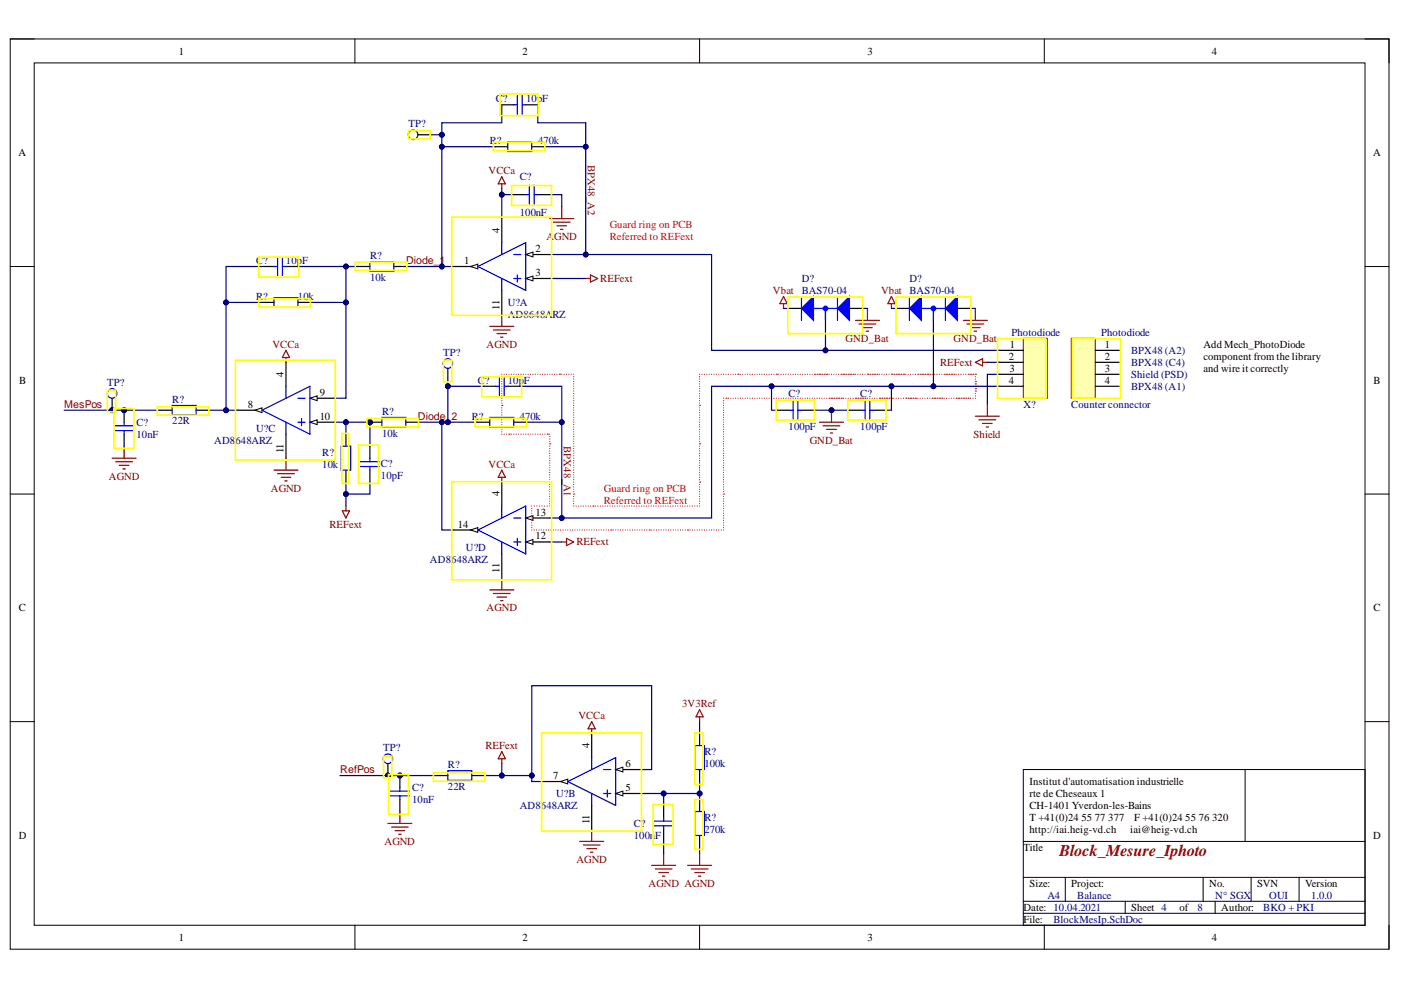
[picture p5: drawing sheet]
<svg xmlns="http://www.w3.org/2000/svg" width="297mm" height="210mm" viewBox="0 0 297 210" stroke-linecap="round" stroke-linejoin="round" font-family="sans-serif">
<path d="M2.2 8.3h292.3v193h-292.3z" fill="none" stroke="#000" stroke-width=".21"/>
<path d="M7.3 13.3h282.1v182.9h-282.1z" fill-rule="evenodd" fill="#fff"/>
<g fill="none" stroke="#000" stroke-width=".21">
<path d="M2.2 8.3h5.1M7.3 13.3h282.1v182.9h-282.1zM75.2 8.3v5M148.3 8.3v5M221.4 8.3v5M289.4 8.3h5.1v5M2.2 56.5h5.1M289.4 56.5h5.1M2.2 104.8h5.1M289.4 104.8h5.1M2.2 153h5.1M289.4 153h5.1"/>
<path d="M217 163.2h72.4v33h-72.4zM217 178.4h72.4M264 163.2v15.2M75.3 196.2v5.1M148.3 196.2v5.1M217 193.6h72.4M217 191.1h72.4M217 186h72.4M221.4 196.2v5.1M225.9 186v5.1M238.6 191.1v2.5M255.1 186v5.1"/>
<path d="M257.6 191.1v2.5M265.3 186v5.1M275.4 186v5.1M294.5 196.2v5.1"/>
</g>
<g fill="none" stroke="#800000" stroke-width=".26">
<path d="M124.2 59h1M125.2 58.3l1.5 .7-1.5 .8zM23.8 97.1h5.1M24.5 97.9h3.6M25.3 98.7h2M26.1 99.4h.5M26.3 94.6v2.5M72.6 108.3h1.5l-.8 1.5zM73.3 107.3v1M119.1 114.9h1M120.1 114.2l1.5 .7-1.5 .8zM148.3 152v1"/>
<path d="M148.3 150.5l.8 1.5h-1.5zM82.2 174.6h5.1M83 175.4h3.6M83.8 176.1h2M84.5 176.9h.5M84.8 172.1v2.5M138.2 183.5h5.1M138.9 184.2h3.6M139.7 185h2M140.5 185.8h.5M140.7 180.9v2.6M145.8 183.5h5.1"/>
<path d="M146.6 184.2h3.5M147.3 185h2.1M148.1 185.8h.5M148.3 180.9v2.6"/>
</g>
<g fill="none" stroke="#000" stroke-width=".26">
<path d="M106.4 22.2h2.5M111.5 22.2h2.5M55.5 56.5h2.6M60.6 56.5h2.6M75.9 56.5h2.5M83.5 56.5h2.5M108.9 41.3h2.6M114 41.3h2.6M55.5 64.1h2.6M63.2 64.1h2.5M26.3 92.1v2.5M33.9 87h2.6"/>
<path d="M41.6 87h2.5M78.4 94.6v2.5M78.4 99.7v2.5M102.6 81.9h2.5M107.7 81.9h2.5M84.8 169.5v2.5M92.4 164.4h2.5M100 164.4h2.6M140.7 170.8v2.5M140.7 175.9v2.5"/>
</g>
<g fill="none" stroke="#00f" stroke-width=".26">
<path d="M108.9 22.2h.8M109.7 20.2v4.1M110.7 20.2v4.1M110.7 22.2h.8M112.2 39.2v4.1M113.2 39.2v4.1M58.1 56.5h.8M58.9 54.5v4M59.9 54.5v4M59.9 56.5h.7M78.4 55.5h5.1v2h-5.1zM111.5 41.3h.7"/>
<path d="M113.2 41.3h.8M58.1 63.1h5.1v2h-5.1zM105.9 79.9v4M106.9 79.9v4M24.3 90.3h4.1M24.3 91.3h4.1M26.3 89.5v.8M26.3 91.3v.8M36.5 86h5.1v2h-5.1zM76.4 97.9h4.1M76.4 98.9h4.1M78.4 97.1v.8"/>
<path d="M78.4 98.9v.8M105.1 81.9h.8M106.9 81.9h.8M82.7 167.7h4.1M82.7 168.7h4.1M84.8 168.7v.8M94.9 163.4h5.1v2h-5.1zM138.7 174.1h4M138.7 175.1h4M140.7 173.3v.8M140.7 175.1v.8"/>
<circle cx="23.8" cy="83.4" r="1.02"/>
<circle cx="82.2" cy="160.9" r="1.02"/>
</g>
<circle cx="78.4" cy="89.5" r=".51" fill="#000080"/>
<circle cx="78.4" cy="89.5" r=".51" fill="none" stroke="#000080" stroke-width=".21"/>
<path d="M78.4 89.5h2.6M86 89.5h2.6" fill="none" stroke="#000" stroke-width=".26"/>
<circle cx="78.4" cy="89.5" r=".51" fill="#000080"/>
<circle cx="78.4" cy="89.5" r=".51" fill="none" stroke="#000080" stroke-width=".21"/>
<g fill="none" stroke="#00f" stroke-width=".26">
<path d="M107.7 30.1h5v2h-5zM72.3 94.6h2.1v5.1h-2.1zM81 88.5h5v2h-5zM103.8 88.5h5.1v2h-5.1zM147.3 158.1h2v5.1h-2zM147.3 172.1h2.1v5h-2.1z"/>
<circle cx="87.6" cy="28.6" r="1.02"/>
<circle cx="94.9" cy="77.1" r="1.02"/>
</g>
<g fill="none" stroke="#000" stroke-width=".26">
<path d="M88.6 28.6h2.5M105.1 31.1h2.6M112.7 31.1h2.6M96.2 56.5h5.1M94.9 78.1v2.5M73.3 92.1v2.5M73.3 99.7v2.5M101.3 89.5h2.5M108.9 89.5h2.6M148.3 155.5v2.6M148.3 163.2v2.5M148.3 169.5v2.5"/>
<path d="M148.3 177.1v2.6"/>
</g>
<path d="M99.8 56.5l1.5-.5v1z" fill="#f8fcff"/>
<path d="M99.8 56.5l1.5-.5v1z" fill="none" stroke="#000" stroke-width=".21"/>
<path d="M111.5 54h5.1" fill="none" stroke="#000" stroke-width=".26"/>
<path d="M111.5 54l1.5-.5v1z" fill="#f8fcff"/>
<path d="M111.5 54l1.5-.5v1z" fill="none" stroke="#000" stroke-width=".21"/>
<path d="M111.5 59h5.1" fill="none" stroke="#000" stroke-width=".26"/>
<path d="M111.5 59l1.5-.5v1.1z" fill="#f8fcff"/>
<path d="M111.5 59l1.5-.5v1.1z" fill="none" stroke="#000" stroke-width=".21"/>
<path d="M101.3 56.5l10.2-5.1v10.2zM106.4 51.4v2.6M106.4 59v2.6M108.9 54h1.6M108.9 59h1.6M109.7 58.3v1.5" fill="none" stroke="#00f" stroke-width=".26"/>
<path d="M106.4 46.3v5.1M106.4 61.6v5.1M65.7 84.4h5.1" fill="none" stroke="#000" stroke-width=".26"/>
<path d="M106.4 37.5l.7 1.5h-1.5zM106.4 39v1M116.6 46.3h5M117.3 47.1h3.6M118.1 47.9h2M118.8 48.6h.6M119.1 43.8v2.5M103.8 69.2h5.1M104.6 70h3.6M105.4 70.7h2M106.1 71.5h.5M106.4 66.7v2.5" fill="none" stroke="#800000" stroke-width=".26"/>
<path d="M65.7 84.4l1.5-.5v1z" fill="#f8fcff"/>
<path d="M65.7 84.4l1.5-.5v1z" fill="none" stroke="#000" stroke-width=".21"/>
<path d="M65.7 89.5h5.1" fill="none" stroke="#000" stroke-width=".26"/>
<path d="M65.7 89.5l1.5-.5v1z" fill="#f8fcff"/>
<path d="M65.7 89.5l1.5-.5v1z" fill="none" stroke="#000" stroke-width=".21"/>
<path d="M50.5 87h5" fill="none" stroke="#000" stroke-width=".26"/>
<path d="M54 87l1.5-.5v1z" fill="#f8fcff"/>
<path d="M54 87l1.5-.5v1z" fill="none" stroke="#000" stroke-width=".21"/>
<path d="M55.5 87l10.2-5.1v10.2zM60.6 81.9v2.5M60.6 89.5v2.6M63.2 84.4h1.5M63.2 89.5h1.5M63.9 88.8v1.5" fill="none" stroke="#00f" stroke-width=".26"/>
<path d="M60.6 76.8v5.1M60.6 92.1v5M96.2 112.4h5.1" fill="none" stroke="#000" stroke-width=".26"/>
<path d="M60.6 74.3l.8 1.5h-1.5zM60.6 75.8v1M58.1 99.7h5.1M60.6 97.1v2.6M58.9 100.4h3.5M59.6 101.2h2M60.4 102h.5" fill="none" stroke="#800000" stroke-width=".26"/>
<path d="M99.8 112.4l1.5-.5v1z" fill="#f8fcff"/>
<path d="M99.8 112.4l1.5-.5v1z" fill="none" stroke="#000" stroke-width=".21"/>
<path d="M111.5 114.9h5.1" fill="none" stroke="#000" stroke-width=".26"/>
<path d="M111.5 114.9l1.5-.5v1z" fill="#f8fcff"/>
<path d="M111.5 114.9l1.5-.5v1z" fill="none" stroke="#000" stroke-width=".21"/>
<path d="M106.4 102.2v5.1M106.4 117.5v5M111.5 109.8h5.1M115.3 165.7h5.1" fill="none" stroke="#000" stroke-width=".26"/>
<path d="M101.3 112.4l10.2-5.1v10.2zM106.4 107.3v2.5M106.4 114.9v2.6M108.9 109.8h1.6M108.9 114.9h1.6M109.7 114.2v1.5" fill="none" stroke="#00f" stroke-width=".26"/>
<path d="M106.4 99.7l.7 1.5h-1.5zM106.4 101.2v1M103.8 125.1h5.1M104.6 125.8h3.6M105.4 126.6h2M106.1 127.4h.5M106.4 122.5v2.6" fill="none" stroke="#800000" stroke-width=".26"/>
<path d="M118.8 165.7l1.6-.5v1z" fill="#f8fcff"/>
<path d="M118.8 165.7l1.6-.5v1z" fill="none" stroke="#000" stroke-width=".21"/>
<path d="M130.5 168.2h5.1" fill="none" stroke="#000" stroke-width=".26"/>
<path d="M130.5 168.2l1.6-.5v1z" fill="#f8fcff"/>
<path d="M130.5 168.2l1.6-.5v1z" fill="none" stroke="#000" stroke-width=".21"/>
<path d="M130.5 163.2h5.1" fill="none" stroke="#000" stroke-width=".26"/>
<path d="M130.5 163.2l1.6-.5v1z" fill="#f8fcff"/>
<path d="M130.5 163.2l1.6-.5v1z" fill="none" stroke="#000" stroke-width=".21"/>
<path d="M120.4 165.7l10.1-5.1v10.2zM125.5 160.6v2.6M125.5 168.2v2.6M128 163.2h1.5M128 168.2h1.5M128.8 167.5v1.5" fill="none" stroke="#00f" stroke-width=".26"/>
<path d="M125.5 155.5v5.1M125.5 170.8v5.1" fill="none" stroke="#000" stroke-width=".26"/>
<g fill="none" stroke="#800000" stroke-width=".26">
<path d="M173.7 89.5h5.1M174.5 90.3h3.6M175.3 91h2M176 91.8h.5M176.3 87v2.5M206.8 88.2h5.1M207.6 89h3.5M208.3 89.8h2.1M209.1 90.5h.5M209.3 85.7v2.5M106.4 159.4l.7 1.5h-1.5zM125.5 153l.7 1.5h-1.5z"/>
<path d="M125.5 154.5v1M106.4 160.9v1M122.9 178.4h5.1M123.7 179.2h3.5M124.4 179.9h2.1M125.5 175.9v2.5M125.2 180.7h.5"/>
</g>
<g fill="none" stroke="#f00" stroke-width=".26">
<path d="M106.4 79.4h.1M106.4 79.9h.1M106.9 79.4h.1M107.4 79.4h.1M107.9 79.4h.1M108.4 79.4h.1M108.9 79.4h.1M109.4 79.4h.1M109.9 79.4h.1M110.4 79.4h.1M111 79.4h.1M111.5 79.4h.1"/>
<path d="M112 79.4h.1M112.5 79.4h.1M113 79.4h.1M113.5 79.4h.1M114 79.4h.1M114.5 79.4h.1M115 79.4h.1M115.5 79.4h.1M116 79.4h.1M116.6 79.4h.1M117.1 79.4h.1M117.6 79.4h.1"/>
<path d="M118.1 79.4h.1M118.6 79.4h.1M119.1 79.4h.1M119.6 79.4h.1M120.1 79.4h.1M120.6 79.4h.1M121.1 79.4h.1M121.6 79.4h.1M121.6 79.9h.1M148.3 79.4h.1M148.3 79.9h.1M148.8 79.4h.1"/>
<path d="M149.3 79.4h.1M149.8 79.4h.1M150.4 79.4h.1M150.9 79.4h.1M151.4 79.4h.1M151.9 79.4h.1M152.4 79.4h.1M152.9 79.4h.1M153.4 79.4h.1M153.9 79.4h.1M154.4 79.4h.1M154.9 79.4h.1"/>
<path d="M155.4 79.4h.1M155.9 79.4h.1M156.5 79.4h.1M157 79.4h.1M157.5 79.4h.1M158 79.4h.1M158.5 79.4h.1M159 79.4h.1M159.5 79.4h.1M160 79.4h.1M160.5 79.4h.1M161 79.4h.1"/>
<path d="M161.5 79.4h.1M162.1 79.4h.1M162.6 79.4h.1M163.1 79.4h.1M163.6 79.4h.1M164.1 79.4h.1M164.6 79.4h.1M165.1 79.4h.1M165.6 79.4h.1M166.1 79.4h.1M166.6 79.4h.1M167.1 79.4h.1"/>
<path d="M167.6 79.4h.1M168.2 79.4h.1M168.7 79.4h.1M169.2 79.4h.1M169.7 79.4h.1M170.2 79.4h.1M170.7 79.4h.1M171.2 79.4h.1M171.7 79.4h.1M172.2 79.4h.1M172.7 79.4h.1M173.2 79.4h.1"/>
<path d="M173.7 79.4h.1M174.3 79.4h.1M174.8 79.4h.1M175.3 79.4h.1M175.8 79.4h.1M176.3 79.4h.1M176.8 79.4h.1M177.3 79.4h.1M177.8 79.4h.1M178.3 79.4h.1M178.8 79.4h.1M179.3 79.4h.1"/>
<path d="M179.8 79.4h.1M180.4 79.4h.1M180.9 79.4h.1M181.4 79.4h.1M181.9 79.4h.1M182.4 79.4h.1M182.9 79.4h.1M183.4 79.4h.1M183.9 79.4h.1M184.4 79.4h.1M184.9 79.4h.1M185.4 79.4h.1"/>
<path d="M185.9 79.4h.1M186.5 79.4h.1M187 79.4h.1M187.5 79.4h.1M188 79.4h.1M188.5 79.4h.1M189 79.4h.1M189.5 79.4h.1M190 79.4h.1M190.5 79.4h.1M191 79.4h.1M191.5 79.4h.1"/>
<path d="M192 79.4h.1M192.6 79.4h.1M193.1 79.4h.1M193.6 79.4h.1M194.1 79.4h.1M194.6 79.4h.1M195.1 79.4h.1M195.6 79.4h.1M196.1 79.4h.1M196.6 79.4h.1M197.1 79.4h.1M197.6 79.4h.1"/>
<path d="M198.1 79.4h.1M198.7 79.4h.1M199.2 79.4h.1M199.7 79.4h.1M200.2 79.4h.1M200.7 79.4h.1M201.2 79.4h.1M201.7 79.4h.1M202.2 79.4h.1M202.7 79.4h.1M203.2 79.4h.1M203.7 79.4h.1"/>
<path d="M204.2 79.4h.1M204.8 79.4h.1M205.3 79.4h.1M205.8 79.4h.1M206.3 79.4h.1M206.8 79.4h.1M206.8 79.9h.1M106.4 86h.1M106.4 80.4h.1M106.4 80.9h.1M106.4 81.4h.1M106.4 81.9h.1"/>
<path d="M106.4 82.4h.1M106.4 82.9h.1M106.4 83.4h.1M106.4 83.9h.1M106.4 84.4h.1M106.4 84.9v.1M106.4 85.5h.1M106.4 86.5h.1M106.4 87h.1M106.4 87.5h.1M106.4 88h.1M106.4 88.5h.1"/>
<path d="M106.4 89h.1M106.4 89.5h.1M106.4 90h.1M106.4 90.5h.1M106.4 91h.1M106.4 91.6h.1M106.4 92.1h.1M106.9 92.1h.1M107.4 92.1h.1M107.9 92.1h.1M108.4 92.1h.1M108.9 92.1h.1"/>
<path d="M109.4 92.1h.1M109.9 92.1h.1M110.5 92.1h.1M111 92.1h.1M111.5 92.1h.1M112 92.1h.1M112.5 92.1h.1M113 92.1h.1M113.5 92.1h.1M114 92.1h.1M114.5 92.1h.1M115 92.1h.1"/>
<path d="M115.5 92.1h.1M116 92.1h.1M116.6 92.1h.1M121.6 80.4h.1M121.6 80.9h.1M121.6 81.4h.1M121.6 81.9h.1M121.6 82.4h.1M121.6 82.9h.1M121.6 83.4h.1M121.6 83.9h.1M121.6 84.4h.1"/>
<path d="M121.6 84.9h.1M121.6 85.4v.1M121.6 86h.1M121.6 86.5h.1M121.6 87h.1M121.6 87.5h.1M121.6 88h.1M121.6 88.5h.1M121.6 89h.1M121.6 89.5h.1M121.6 90h.1M121.6 90.5h.1"/>
<path d="M121.6 91h.1M121.6 91.5v.1M121.6 92.1h.1M148.3 86h.1M148.3 94.1h.1M148.3 80.4h.1M148.3 80.9h.1M148.3 81.4h.1M148.3 81.9h.1M148.3 82.4h.1M148.3 82.9h.1M148.3 83.4h.1"/>
<path d="M148.3 83.9h.1M148.3 84.4h.1M148.3 84.9v.1M148.3 85.5h.1M148.3 86.5h.1M148.3 87h.1M148.3 87.5h.1M148.3 88h.1M148.3 88.5h.1M148.3 89h.1M148.3 89.5h.1M148.3 90h.1"/>
<path d="M148.3 90.5h.1M148.3 91h.1M148.3 91.6h.1M148.3 92.1h.1M148.3 92.6h.1M148.3 93.1h.1M148.3 93.6h.1M148.3 94.6h.1M148.3 95.1h.1M148.3 95.6h.1M148.3 96.1h.1M148.3 96.6h.1"/>
<path d="M148.3 97.1h.1M148.3 97.6v.1M148.3 98.2h.1M148.3 98.7h.1M148.3 99.2h.1M148.3 99.7h.1M153.4 84.9h.1M153.4 85.4v.1M153.4 86h.1M153.4 86.5h.1M153.4 87h.1M153.4 87.5h.1"/>
<path d="M153.4 88h.1M153.4 88.5h.1M153.4 89h.1M153.4 89.5h.1M153.4 90h.1M153.4 90.5h.1M153.4 91h.1M153.4 91.5v.1M153.4 92.1h.1M153.4 92.6h.1M153.4 93.1h.1M153.4 93.6h.1"/>
<path d="M153.4 94.1h.1M153.4 94.6h.1M153.4 95.1h.1M153.4 95.6h.1M153.4 96.1h.1M153.4 96.6h.1M153.4 97.1h.1M153.4 97.6h.1M153.4 98.1v.1M153.4 98.7h.1M153.4 99.2h.1M153.4 99.7h.1"/>
<path d="M153.4 84.4h.1M153.9 84.4h.1M154.4 84.4h.1M154.9 84.4h.1M155.4 84.4h.1M156 84.4h.1M156.5 84.4h.1M157 84.4h.1M157.5 84.4h.1M158 84.4h.1M158.5 84.4h.1M159 84.4h.1"/>
<path d="M159.5 84.4h.1M160 84.4h.1M160.5 84.4h.1M161 84.4h.1M161.5 84.4h.1M162.1 84.4h.1M162.6 84.4h.1M163.1 84.4h.1M163.6 84.4h.1M164.1 84.4h.1M164.6 84.4h.1M165.1 84.4h.1"/>
<path d="M165.6 84.4h.1M166.1 84.4h.1M166.6 84.4h.1M167.1 84.4h.1M167.6 84.4h.1M168.2 84.4h.1M168.7 84.4h.1M169.2 84.4h.1M169.7 84.4h.1M170.2 84.4h.1M170.7 84.4h.1M171.2 84.4h.1"/>
<path d="M171.7 84.4h.1M172.2 84.4h.1M172.7 84.4h.1M173.2 84.4h.1M173.7 84.4h.1M174.3 84.4h.1M174.8 84.4h.1M175.3 84.4h.1M175.8 84.4h.1M176.3 84.4h.1M176.8 84.4h.1M177.3 84.4h.1"/>
<path d="M177.8 84.4h.1M178.3 84.4h.1M178.8 84.4h.1M179.3 84.4h.1M179.8 84.4h.1M180.4 84.4h.1M180.9 84.4h.1M181.4 84.4h.1M185.4 84.4h.1M185.9 84.4h.1M186.5 84.4h.1M187 84.4h.1"/>
<path d="M187.5 84.4h.1M188 84.4h.1M188.5 84.4h.1M189 84.4h.1M189.5 84.4h.1M190 84.4h.1M190.5 84.4h.1M191 84.4h.1M191.5 84.4h.1M192.1 84.4h.1M192.6 84.4h.1M193.1 84.4h.1"/>
<path d="M193.6 84.4h.1M194.1 84.4h.1M194.6 84.4h.1M195.1 84.4h.1M195.6 84.4h.1M196.1 84.4h.1M196.6 84.4h.1M197.1 84.4h.1M197.6 84.4h.1M198.2 84.4h.1M198.7 84.4h.1M199.2 84.4h.1"/>
<path d="M199.7 84.4h.1M200.2 84.4h.1M200.7 84.4h.1M201.2 84.4h.1M201.7 84.4h.1M202.2 84.4h.1M202.7 84.4h.1M203.2 84.4h.1M203.7 84.4h.1M204.3 84.4h.1M204.8 84.4h.1M205.3 84.4h.1"/>
<path d="M205.8 84.4h.1M206.3 84.4h.1M206.8 82.9h.1M206.8 82.4h.1M206.8 81.9h.1M206.8 81.4h.1M206.8 80.9h.1M206.8 80.4h.1M206.8 83.4h.1M206.8 83.9h.1M206.8 84.4h.1M112.7 112.4h.1"/>
<path d="M112.7 107.3h.1M112.7 107.8h.1M112.7 108.3h.1M112.7 108.8h.1M112.7 110.9h.1M112.7 111.4h.1M112.7 111.9h.1M113.2 112.4h.1M113.3 107.3h.1M113.8 112.4h.1M113.8 107.3h.1M114.3 112.4h.1"/>
<path d="M114.4 107.3h.1M114.8 112.4h.1M114.9 107.3h.1M115.3 112.4h.1M115.5 107.3h.1M115.8 112.4h.1M116 107.3h.1M116.3 112.4h.1M116.6 107.3h.1M116.6 103.2h.1M116.6 103.7h.1M116.6 104.2v.1"/>
<path d="M116.6 104.8h.1M116.6 105.3h.1M116.6 105.8h.1M116.6 106.3h.1M116.6 106.8h.1M116.8 112.4h.1M117.3 112.4h.1M117.8 112.4h.1M118.3 112.4h.1M118.8 112.4h.1M119.4 112.4h.1M119.9 112.4h.1"/>
<path d="M120.4 112.4h.1M120.9 112.4h.1M121.4 112.4h.1M121.6 104.8h.1M121.6 103.2h.1M121.6 103.7h.1M121.6 104.2h.1M121.6 105.3h.1M121.6 105.8h.1M121.6 106.3h.1M121.6 106.8h.1M121.6 107.3h.1"/>
<path d="M121.9 112.4h.1M122.1 107.3h.1M122.4 112.4h.1M122.7 107.3h.1M122.9 112.4h.1M123.2 107.3h.1M123.4 112.4h.1M123.7 107.3h.1M123.9 112.4h.1M124.2 107.3h.1M124.4 112.4h.1M124.7 107.3h.1"/>
<path d="M124.9 112.4h.1M125.2 107.3h.1M125.5 112.4h.1M125.7 107.3h.1M126 112.4h.1M126.3 107.3h.1M126.5 112.4h.1M126.8 107.3h.1M127 112.4h.1M127.3 107.3h.1M127.5 112.4h.1M127.8 107.3h.1"/>
<path d="M128 112.4h.1M128.3 107.3h.1M128.5 112.4h.1M128.8 107.3h.1M129 112.4h.1M129.3 107.3h.1M129.5 112.4h.1M129.8 107.3h.1M130 112.4h.1M130.4 107.3h.1M130.5 112.4h.1M130.9 107.3h.1"/>
<path d="M131 112.4h.1M131.4 107.3h.1M131.6 112.4h.1M131.9 107.3h.1M132.1 112.4h.1M132.4 107.3h.1M132.6 112.4h.1M132.9 107.3h.1M133.1 112.4h.1M133.4 107.3h.1M133.6 112.4h.1M134 107.3h.1"/>
<path d="M134.1 112.4h.1M134.5 107.3h.1M134.6 112.4h.1M135 107.3h.1M135.1 112.4h.1M135.5 107.3h.1M135.6 112.4h.1M136 107.3h.1M136.1 112.4h.1M136.5 107.3h.1M136.6 112.4h.1M137 107.3h.1"/>
<path d="M137.1 112.4h.1M137.5 107.3h.1M137.7 112.4h.1M138.1 107.3h.1M138.2 112.4h.1M138.6 107.3h.1M138.7 112.4h.1M139.1 107.3h.1M139.2 112.4h.1M139.6 107.3h.1M139.7 112.4h.1M140.1 107.3h.1"/>
<path d="M140.2 112.4h.1M140.6 107.3h.1M140.7 112.4h.1M141.1 107.3h.1M141.2 112.4h.1M141.7 107.3h.1M141.7 112.4h.1M142.2 107.3h.1M142.2 112.4h.1M142.7 107.3h.1M142.7 112.4h.1M143.2 107.3h.1"/>
<path d="M143.2 112.4h.1M143.7 107.3h.1M143.8 112.4h.1M144.2 107.3h.1M144.3 112.4h.1M144.7 107.3h.1M144.8 112.4h.1M145.2 107.3h.1M145.3 112.4h.1M145.8 107.3h.1M145.8 112.4h.1M146.3 107.3h.1"/>
<path d="M146.3 112.4h.1M146.8 107.3h.1M146.8 112.4h.1M147.3 107.3h.1M147.3 112.4h.1M147.8 107.3h.1M147.8 112.4h.1M148.3 107.3h.1M148.3 102.2h.1M148.3 112.4h.1M148.3 100.2h.1M148.3 100.7h.1"/>
<path d="M148.3 101.2h.1M148.3 101.7h.1M148.3 102.7h.1M148.3 103.2h.1M148.3 103.7h.1M148.3 104.2v.1M148.3 104.8h.1M148.3 105.3h.1M148.3 105.8h.1M148.3 106.3h.1M148.3 106.8h.1M148.8 112.4h.1"/>
<path d="M149.3 112.4h.1M149.9 112.4h.1M150.4 112.4h.1M150.9 112.4h.1M151.4 112.4h.1M151.9 112.4h.1M152.4 112.4h.1M152.9 112.4h.1M153.4 104.8h.1M153.4 100.2h.1M153.4 100.7h.1M153.4 101.2h.1"/>
<path d="M153.4 101.7h.1M153.4 102.2h.1M153.4 102.7h.1M153.4 103.2h.1M153.4 103.7h.1M153.4 104.2h.1M153.4 105.3h.1M153.4 105.8h.1M153.4 106.3h.1M153.4 106.8h.1M153.4 107.3h.1M153.4 107.8h.1"/>
<path d="M153.4 108.3h.1M153.4 108.8h.1M153.4 109.3h.1M153.4 109.8h.1M153.4 110.3h.1M153.4 110.8v.1M153.4 111.4h.1M153.4 111.9h.1M153.4 112.4h.1"/>
</g>
<circle cx="176.3" cy="87" r=".51" fill="#000080"/>
<circle cx="176.3" cy="87" r=".51" fill="none" stroke="#000080" stroke-width=".21"/>
<path d="M175 67.9v2.6M180.1 65.4h2.5M164.9 87h2.5M169.9 87h2.6M180.1 87h2.5M185.2 87h2.5" fill="none" stroke="#000" stroke-width=".26"/>
<path d="M167.4 87h.8M168.2 84.9v4.1M169.2 84.9v4.1M169.2 87h.7M182.6 87h.8M183.4 85v4M184.4 87h.8M184.4 85v4" fill="none" stroke="#00f" stroke-width=".26"/>
<path d="M177.6 65.4l2.5-2.5v5z" fill="#00f"/>
<path d="M177.6 65.4l2.5-2.5v5zM177.6 62.9v5" fill="none" stroke="#00f" stroke-width=".26"/>
<path d="M167.4 65.4h2.5" fill="none" stroke="#000" stroke-width=".26"/>
<path d="M169.9 65.4l2.6-2.5v5z" fill="#00f"/>
<path d="M169.9 65.4l2.6-2.5v5zM169.9 62.9v5M172.5 65.4h5.1M175 65.4v2.5" fill="none" stroke="#00f" stroke-width=".26"/>
<circle cx="175" cy="65.4" r=".51" fill="#00f"/>
<circle cx="175" cy="65.4" r=".51" fill="none" stroke="#00f" stroke-width=".21"/>
<path d="M166.1 62.9l.8 1.5h-1.5zM166.1 64.4v1M181.4 67.9h5.1M182.1 68.7h3.6M182.9 69.5h2M183.7 70.2h.5M183.9 65.4v2.5" fill="none" stroke="#800000" stroke-width=".26"/>
<path d="M197.9 67.9v2.6M203 65.4h2.5" fill="none" stroke="#000" stroke-width=".26"/>
<path d="M200.4 65.4l2.6-2.5v5z" fill="#00f"/>
<path d="M200.4 65.4l2.6-2.5v5zM200.4 62.9v5" fill="none" stroke="#00f" stroke-width=".26"/>
<path d="M190.3 65.4h2.5" fill="none" stroke="#000" stroke-width=".26"/>
<path d="M192.8 65.4l2.6-2.5v5z" fill="#00f"/>
<path d="M192.8 65.4l2.6-2.5v5zM192.8 62.9v5M195.4 65.4h5M197.9 65.4v2.5" fill="none" stroke="#00f" stroke-width=".26"/>
<circle cx="197.9" cy="65.4" r=".51" fill="#00f"/>
<circle cx="197.9" cy="65.4" r=".51" fill="none" stroke="#00f" stroke-width=".21"/>
<path d="M189 62.9l.8 1.5h-1.6zM189 64.4v1M204.3 67.9h5M205 68.7h3.6M205.8 69.5h2M206.5 70.2h.5M206.8 65.4v2.5M206.8 76.8l1.5-.7v1.5zM208.3 76.8h1" fill="none" stroke="#800000" stroke-width=".26"/>
<path d="M217 71.7h5v12.7h-5z" fill-rule="evenodd" fill="#ffffb0"/>
<path d="M217 71.7h5v12.7h-5z" fill="none" stroke="#800000" stroke-width=".21"/>
<path d="M211.9 76.8h5.1M211.9 79.4h5.1M211.9 74.3h5.1M211.9 81.9h5.1" fill="none" stroke="#000" stroke-width=".26"/>
<path d="M227.1 71.7h5.1v12.7h-5.1z" fill-rule="evenodd" fill="#ffffb0"/>
<path d="M227.1 71.7h5.1v12.7h-5.1z" fill="none" stroke="#800000" stroke-width=".21"/>
<path d="M232.2 76.8h5.1M232.2 79.4h5.1M232.2 74.3h5.1M232.2 81.9h5.1" fill="none" stroke="#000" stroke-width=".26"/>
<path d="M255.1 71.7h25.4v12.7h-25.4z" fill-rule="evenodd" fill="#fff"/>
<path d="M255.1 71.7h25.4v12.7h-25.4z" fill="none" stroke="#fff" stroke-width=".21"/>
<path d="M47.9 64.1h7.6M13.6 87h20.3M72.1 164.4h20.3" fill="none" stroke="#000080" stroke-width=".26"/>
<circle cx="47.9" cy="64.1" r=".51" fill="#000080"/>
<circle cx="47.9" cy="64.1" r=".51" fill="none" stroke="#000080" stroke-width=".21"/>
<path d="M65.7 64.1h7.6" fill="none" stroke="#000080" stroke-width=".26"/>
<circle cx="73.3" cy="64.1" r=".51" fill="#000080"/>
<circle cx="73.3" cy="64.1" r=".51" fill="none" stroke="#000080" stroke-width=".21"/>
<path d="M148.3 153v2.5M140.7 168.2v2.6M140.7 178.4v2.5" fill="none" stroke="#000080" stroke-width=".26"/>
<circle cx="140.7" cy="168.2" r=".51" fill="#000080"/>
<circle cx="140.7" cy="168.2" r=".51" fill="none" stroke="#000080" stroke-width=".21"/>
<path d="M78.4 102.2v2.6h-5.1" fill="none" stroke="#000080" stroke-width=".26"/>
<circle cx="73.3" cy="104.8" r=".51" fill="#000080"/>
<circle cx="73.3" cy="104.8" r=".51" fill="none" stroke="#000080" stroke-width=".21"/>
<path d="M94.9 80.6v1.3" fill="none" stroke="#000080" stroke-width=".26"/>
<circle cx="94.9" cy="81.9" r=".51" fill="#000080"/>
<circle cx="94.9" cy="81.9" r=".51" fill="none" stroke="#000080" stroke-width=".21"/>
<path d="M93.7 31.1h11.4M148.3 179.7v1.2" fill="none" stroke="#000080" stroke-width=".26"/>
<circle cx="93.7" cy="31.1" r=".51" fill="#000080"/>
<circle cx="93.7" cy="31.1" r=".51" fill="none" stroke="#000080" stroke-width=".21"/>
<path d="M88.6 89.5h5.1v22.9h2.5" fill="none" stroke="#000080" stroke-width=".26"/>
<circle cx="93.7" cy="89.5" r=".51" fill="#000080"/>
<circle cx="93.7" cy="89.5" r=".51" fill="none" stroke="#000080" stroke-width=".21"/>
<path d="M94.9 81.9h7.7" fill="none" stroke="#000080" stroke-width=".26"/>
<circle cx="94.9" cy="81.9" r=".51" fill="#000080"/>
<circle cx="94.9" cy="81.9" r=".51" fill="none" stroke="#000080" stroke-width=".21"/>
<path d="M94.9 81.9v7.6" fill="none" stroke="#000080" stroke-width=".26"/>
<circle cx="94.9" cy="81.9" r=".51" fill="#000080"/>
<circle cx="94.9" cy="81.9" r=".51" fill="none" stroke="#000080" stroke-width=".21"/>
<circle cx="94.9" cy="89.5" r=".51" fill="#000080"/>
<circle cx="94.9" cy="89.5" r=".51" fill="none" stroke="#000080" stroke-width=".21"/>
<path d="M106.4 41.3h2.5" fill="none" stroke="#000080" stroke-width=".26"/>
<circle cx="106.4" cy="41.3" r=".51" fill="#000080"/>
<circle cx="106.4" cy="41.3" r=".51" fill="none" stroke="#000080" stroke-width=".21"/>
<path d="M93.7 56.5h2.5M116.6 41.3h2.5v2.5M116.6 59h7.6" fill="none" stroke="#000080" stroke-width=".26"/>
<circle cx="93.7" cy="56.5" r=".51" fill="#000080"/>
<circle cx="93.7" cy="56.5" r=".51" fill="none" stroke="#000080" stroke-width=".21"/>
<path d="M47.9 87h2.6" fill="none" stroke="#000080" stroke-width=".26"/>
<circle cx="47.9" cy="87" r=".51" fill="#000080"/>
<circle cx="47.9" cy="87" r=".51" fill="none" stroke="#000080" stroke-width=".21"/>
<path d="M73.3 92.1v-2.6h5.1v5.1" fill="none" stroke="#000080" stroke-width=".26"/>
<circle cx="78.4" cy="89.5" r=".51" fill="#000080"/>
<circle cx="78.4" cy="89.5" r=".51" fill="none" stroke="#000080" stroke-width=".21"/>
<circle cx="73.3" cy="89.5" r=".51" fill="#000080"/>
<circle cx="73.3" cy="89.5" r=".51" fill="none" stroke="#000080" stroke-width=".21"/>
<path d="M70.8 89.5h2.5" fill="none" stroke="#000080" stroke-width=".26"/>
<circle cx="73.3" cy="89.5" r=".51" fill="#000080"/>
<circle cx="73.3" cy="89.5" r=".51" fill="none" stroke="#000080" stroke-width=".21"/>
<path d="M172.5 87h7.6M116.6 114.9h2.5" fill="none" stroke="#000080" stroke-width=".26"/>
<circle cx="176.3" cy="87" r=".51" fill="#000080"/>
<circle cx="176.3" cy="87" r=".51" fill="none" stroke="#000080" stroke-width=".21"/>
<path d="M166.1 65.4h1.3M182.6 65.4h1.3M189 65.4h1.3M205.5 65.4h1.3M110.2 81.9h8.9v7.6h-7.6" fill="none" stroke="#000080" stroke-width=".26"/>
<circle cx="119.1" cy="89.5" r=".51" fill="#000080"/>
<circle cx="119.1" cy="89.5" r=".51" fill="none" stroke="#000080" stroke-width=".21"/>
<path d="M119.1 89.5v20.3" fill="none" stroke="#000080" stroke-width=".26"/>
<circle cx="119.1" cy="89.5" r=".51" fill="#000080"/>
<circle cx="119.1" cy="89.5" r=".51" fill="none" stroke="#000080" stroke-width=".21"/>
<circle cx="119.1" cy="109.8" r=".51" fill="#000080"/>
<circle cx="119.1" cy="109.8" r=".51" fill="none" stroke="#000080" stroke-width=".21"/>
<path d="M197.9 70.5v11.4" fill="none" stroke="#000080" stroke-width=".26"/>
<circle cx="197.9" cy="81.9" r=".51" fill="#000080"/>
<circle cx="197.9" cy="81.9" r=".51" fill="none" stroke="#000080" stroke-width=".21"/>
<path d="M163.6 81.9h25.4v5.1h-1.3" fill="none" stroke="#000080" stroke-width=".26"/>
<circle cx="163.6" cy="81.9" r=".51" fill="#000080"/>
<circle cx="163.6" cy="81.9" r=".51" fill="none" stroke="#000080" stroke-width=".21"/>
<circle cx="189" cy="81.9" r=".51" fill="#000080"/>
<circle cx="189" cy="81.9" r=".51" fill="none" stroke="#000080" stroke-width=".21"/>
<path d="M175 74.3h36.9M211.9 79.4h-2.6v6.3" fill="none" stroke="#000080" stroke-width=".26"/>
<circle cx="175" cy="74.3" r=".51" fill="#000080"/>
<circle cx="175" cy="74.3" r=".51" fill="none" stroke="#000080" stroke-width=".21"/>
<path d="M124.2 31.1v22.9M209.3 76.8h2.6" fill="none" stroke="#000080" stroke-width=".26"/>
<circle cx="124.2" cy="31.1" r=".51" fill="#000080"/>
<circle cx="124.2" cy="31.1" r=".51" fill="none" stroke="#000080" stroke-width=".21"/>
<circle cx="124.2" cy="54" r=".51" fill="#000080"/>
<circle cx="124.2" cy="54" r=".51" fill="none" stroke="#000080" stroke-width=".21"/>
<path d="M63.2 56.5h12.7" fill="none" stroke="#000080" stroke-width=".26"/>
<circle cx="73.3" cy="56.5" r=".51" fill="#000080"/>
<circle cx="73.3" cy="56.5" r=".51" fill="none" stroke="#000080" stroke-width=".21"/>
<path d="M73.3 56.5v27.9h-2.5" fill="none" stroke="#000080" stroke-width=".26"/>
<circle cx="73.3" cy="64.1" r=".51" fill="#000080"/>
<circle cx="73.3" cy="64.1" r=".51" fill="none" stroke="#000080" stroke-width=".21"/>
<circle cx="73.3" cy="56.5" r=".51" fill="#000080"/>
<circle cx="73.3" cy="56.5" r=".51" fill="none" stroke="#000080" stroke-width=".21"/>
<path d="M91.1 28.6h2.6v27.9h-7.7" fill="none" stroke="#000080" stroke-width=".26"/>
<circle cx="93.7" cy="56.5" r=".51" fill="#000080"/>
<circle cx="93.7" cy="56.5" r=".51" fill="none" stroke="#000080" stroke-width=".21"/>
<circle cx="93.7" cy="31.1" r=".51" fill="#000080"/>
<circle cx="93.7" cy="31.1" r=".51" fill="none" stroke="#000080" stroke-width=".21"/>
<circle cx="93.7" cy="28.6" r=".51" fill="#000080"/>
<circle cx="93.7" cy="28.6" r=".51" fill="none" stroke="#000080" stroke-width=".21"/>
<path d="M93.7 89.5h7.6" fill="none" stroke="#000080" stroke-width=".26"/>
<circle cx="93.7" cy="89.5" r=".51" fill="#000080"/>
<circle cx="93.7" cy="89.5" r=".51" fill="none" stroke="#000080" stroke-width=".21"/>
<circle cx="94.9" cy="89.5" r=".51" fill="#000080"/>
<circle cx="94.9" cy="89.5" r=".51" fill="none" stroke="#000080" stroke-width=".21"/>
<path d="M164.9 87h-1.3v-5.1h-12.7v27.9h-34.3" fill="none" stroke="#000080" stroke-width=".26"/>
<circle cx="119.1" cy="109.8" r=".51" fill="#000080"/>
<circle cx="119.1" cy="109.8" r=".51" fill="none" stroke="#000080" stroke-width=".21"/>
<circle cx="163.6" cy="81.9" r=".51" fill="#000080"/>
<circle cx="163.6" cy="81.9" r=".51" fill="none" stroke="#000080" stroke-width=".21"/>
<path d="M116.6 54h34.3v20.3h24.1v-3.8" fill="none" stroke="#000080" stroke-width=".26"/>
<circle cx="175" cy="74.3" r=".51" fill="#000080"/>
<circle cx="175" cy="74.3" r=".51" fill="none" stroke="#000080" stroke-width=".21"/>
<circle cx="124.2" cy="54" r=".51" fill="#000080"/>
<circle cx="124.2" cy="54" r=".51" fill="none" stroke="#000080" stroke-width=".21"/>
<path d="M189 81.9h22.9" fill="none" stroke="#000080" stroke-width=".26"/>
<circle cx="189" cy="81.9" r=".51" fill="#000080"/>
<circle cx="189" cy="81.9" r=".51" fill="none" stroke="#000080" stroke-width=".21"/>
<circle cx="197.9" cy="81.9" r=".51" fill="#000080"/>
<circle cx="197.9" cy="81.9" r=".51" fill="none" stroke="#000080" stroke-width=".21"/>
<path d="M73.3 102.2v5.1" fill="none" stroke="#000080" stroke-width=".26"/>
<circle cx="73.3" cy="104.8" r=".51" fill="#000080"/>
<circle cx="73.3" cy="104.8" r=".51" fill="none" stroke="#000080" stroke-width=".21"/>
<path d="M106.4 40v6.3" fill="none" stroke="#000080" stroke-width=".26"/>
<circle cx="106.4" cy="41.3" r=".51" fill="#000080"/>
<circle cx="106.4" cy="41.3" r=".51" fill="none" stroke="#000080" stroke-width=".21"/>
<path d="M106.4 22.2v3.8h-12.7v2.6" fill="none" stroke="#000080" stroke-width=".26"/>
<circle cx="93.7" cy="28.6" r=".51" fill="#000080"/>
<circle cx="93.7" cy="28.6" r=".51" fill="none" stroke="#000080" stroke-width=".21"/>
<path d="M106.4 161.9v2.5" fill="none" stroke="#000080" stroke-width=".26"/>
<circle cx="106.4" cy="164.4" r=".51" fill="#000080"/>
<circle cx="106.4" cy="164.4" r=".51" fill="none" stroke="#000080" stroke-width=".21"/>
<path d="M55.5 56.5h-7.6v30.5h-3.8" fill="none" stroke="#000080" stroke-width=".26"/>
<circle cx="47.9" cy="64.1" r=".51" fill="#000080"/>
<circle cx="47.9" cy="64.1" r=".51" fill="none" stroke="#000080" stroke-width=".21"/>
<circle cx="47.9" cy="87" r=".51" fill="#000080"/>
<circle cx="47.9" cy="87" r=".51" fill="none" stroke="#000080" stroke-width=".21"/>
<path d="M114 22.2v3.8h10.2v5.1h-8.9" fill="none" stroke="#000080" stroke-width=".26"/>
<circle cx="124.2" cy="31.1" r=".51" fill="#000080"/>
<circle cx="124.2" cy="31.1" r=".51" fill="none" stroke="#000080" stroke-width=".21"/>
<path d="M102.6 164.4h10.1" fill="none" stroke="#000080" stroke-width=".26"/>
<circle cx="106.4" cy="164.4" r=".51" fill="#000080"/>
<circle cx="106.4" cy="164.4" r=".51" fill="none" stroke="#000080" stroke-width=".21"/>
<circle cx="112.7" cy="164.4" r=".51" fill="#000080"/>
<circle cx="112.7" cy="164.4" r=".51" fill="none" stroke="#000080" stroke-width=".21"/>
<path d="M135.6 163.2h2.6v-17.8h-25.5v20.3h2.6" fill="none" stroke="#000080" stroke-width=".26"/>
<circle cx="112.7" cy="164.4" r=".51" fill="#000080"/>
<circle cx="112.7" cy="164.4" r=".51" fill="none" stroke="#000080" stroke-width=".21"/>
<path d="M135.6 168.2h12.7" fill="none" stroke="#000080" stroke-width=".26"/>
<circle cx="140.7" cy="168.2" r=".51" fill="#000080"/>
<circle cx="140.7" cy="168.2" r=".51" fill="none" stroke="#000080" stroke-width=".21"/>
<circle cx="148.3" cy="168.2" r=".51" fill="#000080"/>
<circle cx="148.3" cy="168.2" r=".51" fill="none" stroke="#000080" stroke-width=".21"/>
<path d="M148.3 165.7v3.8" fill="none" stroke="#000080" stroke-width=".26"/>
<circle cx="148.3" cy="168.2" r=".51" fill="#000080"/>
<circle cx="148.3" cy="168.2" r=".51" fill="none" stroke="#000080" stroke-width=".21"/>
<g fill="none" stroke="#ff0" stroke-width=".35">
<path d="M106 19.9h8.1v4.6h-8.1zM86.6 27.7h4.6v1.8h-4.6zM104.6 30.2h10.9v1.7h-10.9zM108.5 39.3h8.4v4.3h-8.4zM54.9 54.5h8.4v4.2h-8.4zM75.3 55.6h11v1.7h-11zM95.8 46h21.1v20.9h-21.1zM49.9 76.4h21.2v21.1h-21.2zM54.9 63.3h10.9v1.8h-10.9zM94 76.4h1.8v4.6h-1.8zM102.1 79.9h8.5v4.2h-8.5zM167 63h15.9v7.7h-15.9z"/>
<path d="M190 63h15.8v7.7h-15.8zM211.5 71.8h10.2v12.7h-10.2zM227.4 71.8h10.2v12.7h-10.2zM22.8 82.7h1.7v4.6h-1.7zM24.2 86.6h4.2v8.5h-4.2zM33.3 86.3h11v1.7h-11zM72.5 91.9h1.4v10.6h-1.4zM76 94.4h4.3v8.1h-4.3zM77.8 88.7h10.9v1.8h-10.9zM100.7 88.7h11v1.8h-11zM164.6 84.8h8.1v4.3h-8.1zM179.7 84.8h8.2v4.3h-8.2z"/>
<path d="M95.8 102.1h21.1v20.8h-21.1zM114.8 155.4h21.2v20.8h-21.2zM147.3 155.4h1.7v10.9h-1.7zM81.3 160.3h1.8v4.6h-1.8zM82.4 164.2h4.2v8.5h-4.2zM91.9 163.9h10.9v1.7h-10.9zM138.5 170.6h4.2v8.4h-4.2zM147.3 169.5h1.7v10.6h-1.7z"/>
</g>
<text font-size="8.1" fill="#f00" x="118.9" y="100.2">NLBPX480A1</text>
<g font-size="3.5" fill="#000080">
<text x="22.9" y="86.4">PITP?01</text>
<text x="25.8" y="88.9">PIC?02</text>
<text x="81.5" y="164">PITP?01</text>
<text x="84" y="166.5">PIC?02</text>
</g>
<text font-size="3.5" fill="#800000" x="224.6" y="181.5">Block_Mesure_Iphoto</text>
<text font-size="2.5" fill="#f00" x="182.4" y="83.9">COC?</text>
<g font-size="2.3">
<text x="37.9" y="11.6">1</text>
<text x="110.8" y="11.6">2</text>
<text x="183.9" y="11.6">3</text>
<text x="256.9" y="11.6">4</text>
<text x="3.9" y="33.1">A</text>
<text x="291.2" y="33.1">A</text>
<text x="105.9" y="49.4" transform="rotate(-90 105.9 49.4)">4</text>
<text x="113.6" y="53.5">2</text>
<text x="98.4" y="56">1</text>
<text x="113.6" y="58.5">3</text>
<text x="105.9" y="65.6" transform="rotate(-90 105.9 65.6)">11</text>
<text x="213.9" y="76.3">2</text>
<text x="214.1" y="73.7">1</text>
<text x="234.2" y="76.3">2</text>
<text x="234.2" y="73.7">1</text>
<text x="255.1" y="73.7">Add Mech_PhotoDiode</text>
<text x="255.1" y="76.3">component from the library</text>
<text x="4.1" y="81.4">B</text>
<text x="60.1" y="79.8" transform="rotate(-90 60.1 79.8)">4</text>
<text x="67.8" y="83.9">9</text>
<text x="213.9" y="81.4">4</text>
<text x="214" y="78.8">3</text>
<text x="234.2" y="78.8">3</text>
<text x="234.2" y="81.4">4</text>
<text x="255.1" y="78.8">and wire it correctly</text>
<text x="291.2" y="81.4">B</text>
<text x="52.5" y="86.4">8</text>
<text x="67.8" y="89">10</text>
<text x="60.1" y="96.1" transform="rotate(-90 60.1 96.1)">11</text>
<text x="105.9" y="105.3" transform="rotate(-90 105.9 105.3)">4</text>
<text x="97.1" y="111.8">14</text>
<text x="113.6" y="109.3">13</text>
<text x="113.6" y="114.4">12</text>
<text x="105.9" y="121.5" transform="rotate(-90 105.9 121.5)">11</text>
<text x="4" y="129.6">C</text>
<text x="291.2" y="129.6">C</text>
<text x="125" y="158.6" transform="rotate(-90 125 158.6)">4</text>
<text x="117.3" y="165.2">7</text>
<text x="132.6" y="167.7">5</text>
<text x="132.6" y="162.6">6</text>
<text x="218.3" y="166.4">Institut d'automatisation industrielle</text>
<text x="218.3" y="169">rte de Cheseaux 1</text>
<text x="218.3" y="171.5">CH-1401 Yverdon-les-Bains</text>
<text x="4" y="177.8">D</text>
<text x="125" y="174.8" transform="rotate(-90 125 174.8)">11</text>
<text x="218.3" y="174">T +41(0)24</text>
<text x="218.3" y="176.6">http://iai.heig-vd.ch</text>
<text x="229.3" y="174">55</text>
<text x="232.1" y="174">77</text>
<text x="235" y="174">377</text>
<text x="239.6" y="176.6">iai@heig-vd.ch</text>
<text x="240.5" y="174">F +41(0)24</text>
<text x="251.3" y="174">55</text>
<text x="254.1" y="174">76</text>
<text x="257" y="174">320</text>
<text x="291.2" y="177.8">D</text>
<text x="217" y="180.5">Title</text>
<text x="218.3" y="188.1">Size:</text>
<text x="227.1" y="188.1">Project:</text>
<text x="256.4" y="188.1">No.</text>
<text x="266.5" y="188.1">SVN</text>
<text x="276.7" y="188.1">Version</text>
<text x="217" y="193.1">Date: 10.04.2021</text>
<text x="217" y="195.7">File:</text>
<text x="239.8" y="193.1">Sheet 4</text>
<text x="250.1" y="193.1">of</text>
<text x="258.9" y="193.1">Author:</text>
<text x="37.9" y="199.5">1</text>
<text x="110.8" y="199.5">2</text>
<text x="183.9" y="199.5">3</text>
<text x="256.9" y="199.5">4</text>
</g>
<g font-size="2.3" fill="#000080">
<text x="105.1" y="21.7">C?</text>
<text x="111.5" y="21.7">10pF</text>
<text x="86.6" y="27">TP?</text>
<text x="103.8" y="30.6">R?</text>
<text x="114.1" y="30.6">470k</text>
<text x="110.2" y="38.2">C?</text>
<text x="110.2" y="45.8">100nF</text>
<text x="54.3" y="56">C?</text>
<text x="60.6" y="56">10pF</text>
<text x="78.5" y="55">R?</text>
<text x="78.5" y="59.6">10k</text>
<text x="170" y="59.8">D?</text>
<text x="192.8" y="59.8">D?</text>
<text x="54.3" y="63.6">R?</text>
<text x="63.2" y="63.6">10k</text>
<text x="107.7" y="64.9">U?A</text>
<text x="170" y="62.3">BAS70-04</text>
<text x="192.8" y="62.3">BAS70-04</text>
<text x="107.7" y="67.4">AD8648ARZ</text>
<text x="214.5" y="71.2">Photodiode</text>
<text x="233.5" y="71.2">Photodiode</text>
<text x="94" y="75.5">TP?</text>
<text x="239.8" y="75">BPX48 (A2)</text>
<text x="239.8" y="77.5">BPX48 (C4)</text>
<text x="22.7" y="81.9">TP?</text>
<text x="101.3" y="81.4">C?</text>
<text x="107.7" y="81.4">10p</text>
<text x="111.1" y="81.4">F</text>
<text x="239.8" y="80.1">Shield (PSD)</text>
<text x="239.8" y="82.6">BPX48 (A1)</text>
<text x="36.5" y="85.4">R?</text>
<text x="36.5" y="90">22R</text>
<text x="81" y="87.9">R?</text>
<text x="100" y="89">R?</text>
<text x="110.2" y="89">470k</text>
<text x="167.2" y="84.1">C?</text>
<text x="182.4" y="84.1">C?</text>
<text x="217" y="86.4">X?</text>
<text x="227.1" y="86.4">Counter connector</text>
<text x="28.9" y="90.2">C?</text>
<text x="28.9" y="92.8">10nF</text>
<text x="45.4" y="94.1">AD8648ARZ</text>
<text x="54.3" y="91.5">U?C</text>
<text x="81" y="92.6">10k</text>
<text x="167.2" y="91.2">100pF</text>
<text x="182.4" y="91.2">100pF</text>
<text x="68.3" y="96.6">R?</text>
<text x="68.3" y="99.2">10k</text>
<text x="80.8" y="98.9">C?</text>
<text x="80.8" y="101.5">10pF</text>
<text x="91.2" y="119.5">AD8648ARZ</text>
<text x="98.8" y="116.9">U?D</text>
<text x="81.3" y="159.3">TP?</text>
<text x="149.3" y="160.1">R?</text>
<text x="87.4" y="167.7">C?</text>
<text x="95" y="162.9">R?</text>
<text x="95" y="167.4">22R</text>
<text x="149.3" y="162.6">100k</text>
<text x="87.4" y="170.2">10nF</text>
<text x="110.2" y="171.5">AD8648ARZ</text>
<text x="117.9" y="169">U?B</text>
<text x="134.4" y="175.3">C?</text>
<text x="134.4" y="177.8">100n</text>
<text x="138.9" y="177.8">F</text>
<text x="149.3" y="174">R?</text>
<text x="149.3" y="176.6">270k</text>
<text x="222.1" y="190.6">A4</text>
<text x="228.4" y="190.6">Balance</text>
<text x="257.7" y="190.6">N° SGX</text>
<text x="269.1" y="190.6">OUI</text>
<text x="278" y="190.6">1.0.0</text>
<text x="223.3" y="195.7">BlockMesIp.SchDoc</text>
<text x="253.9" y="193.1">8</text>
<text x="267.8" y="193.1">BKO + PKI</text>
</g>
<g font-size="2.3" fill="#800000">
<text x="124.6" y="34.9" transform="rotate(90 124.6 34.9)">BPX48_A2</text>
<text x="103.6" y="36.9">VCCa</text>
<text x="115.9" y="50.9">A</text>
<text x="117.5" y="50.9">GND</text>
<text x="86.1" y="56">Diode_1</text>
<text x="127.3" y="59.8">REFext</text>
<text x="163.9" y="62.3">Vbat</text>
<text x="186.8" y="62.3">Vbat</text>
<text x="57.8" y="73.7">VCCa</text>
<text x="103.2" y="73.7">AGND</text>
<text x="179.3" y="72.5">GND_Bat</text>
<text x="199.3" y="77.5">REFext</text>
<text x="202.2" y="72.5">GND_Bat</text>
<text x="13.6" y="86.5">MesPos</text>
<text x="88.6" y="89">Diode_2</text>
<text x="119.6" y="94.6" transform="rotate(90 119.6 94.6)">BPX48_A1</text>
<text x="171.7" y="94.1">GND_Bat</text>
<text x="206.4" y="92.8">Shield</text>
<text x="23.1" y="101.7">AGND</text>
<text x="103.6" y="99.2">VCCa</text>
<text x="57.4" y="104.2">AGND</text>
<text x="69.9" y="111.8">REFext</text>
<text x="122.2" y="115.7">REFext</text>
<text x="103.2" y="129.6">AGND</text>
<text x="144.6" y="150">3V3Ref</text>
<text x="122.6" y="152.5">VCCa</text>
<text x="102.9" y="158.8">REFext</text>
<text x="72.1" y="163.9">RefPos</text>
<text x="81.5" y="179.2">AGND</text>
<text x="122.2" y="183">AGND</text>
<text x="137.5" y="188.1">AGND AGND</text>
</g>
<g font-size="2.3" fill="#f00">
<text x="129.3" y="48.3">Guard ring on PCB</text>
<text x="129.3" y="50.9">Referred to REFext</text>
<text x="128" y="104.2">Guard ring on PCB</text>
<text x="128" y="106.8">Referred to REFext</text>
</g>
<text font-size="1.1" fill="#f00" x="110.8" y="110.1">PIU?013</text>
</svg>
